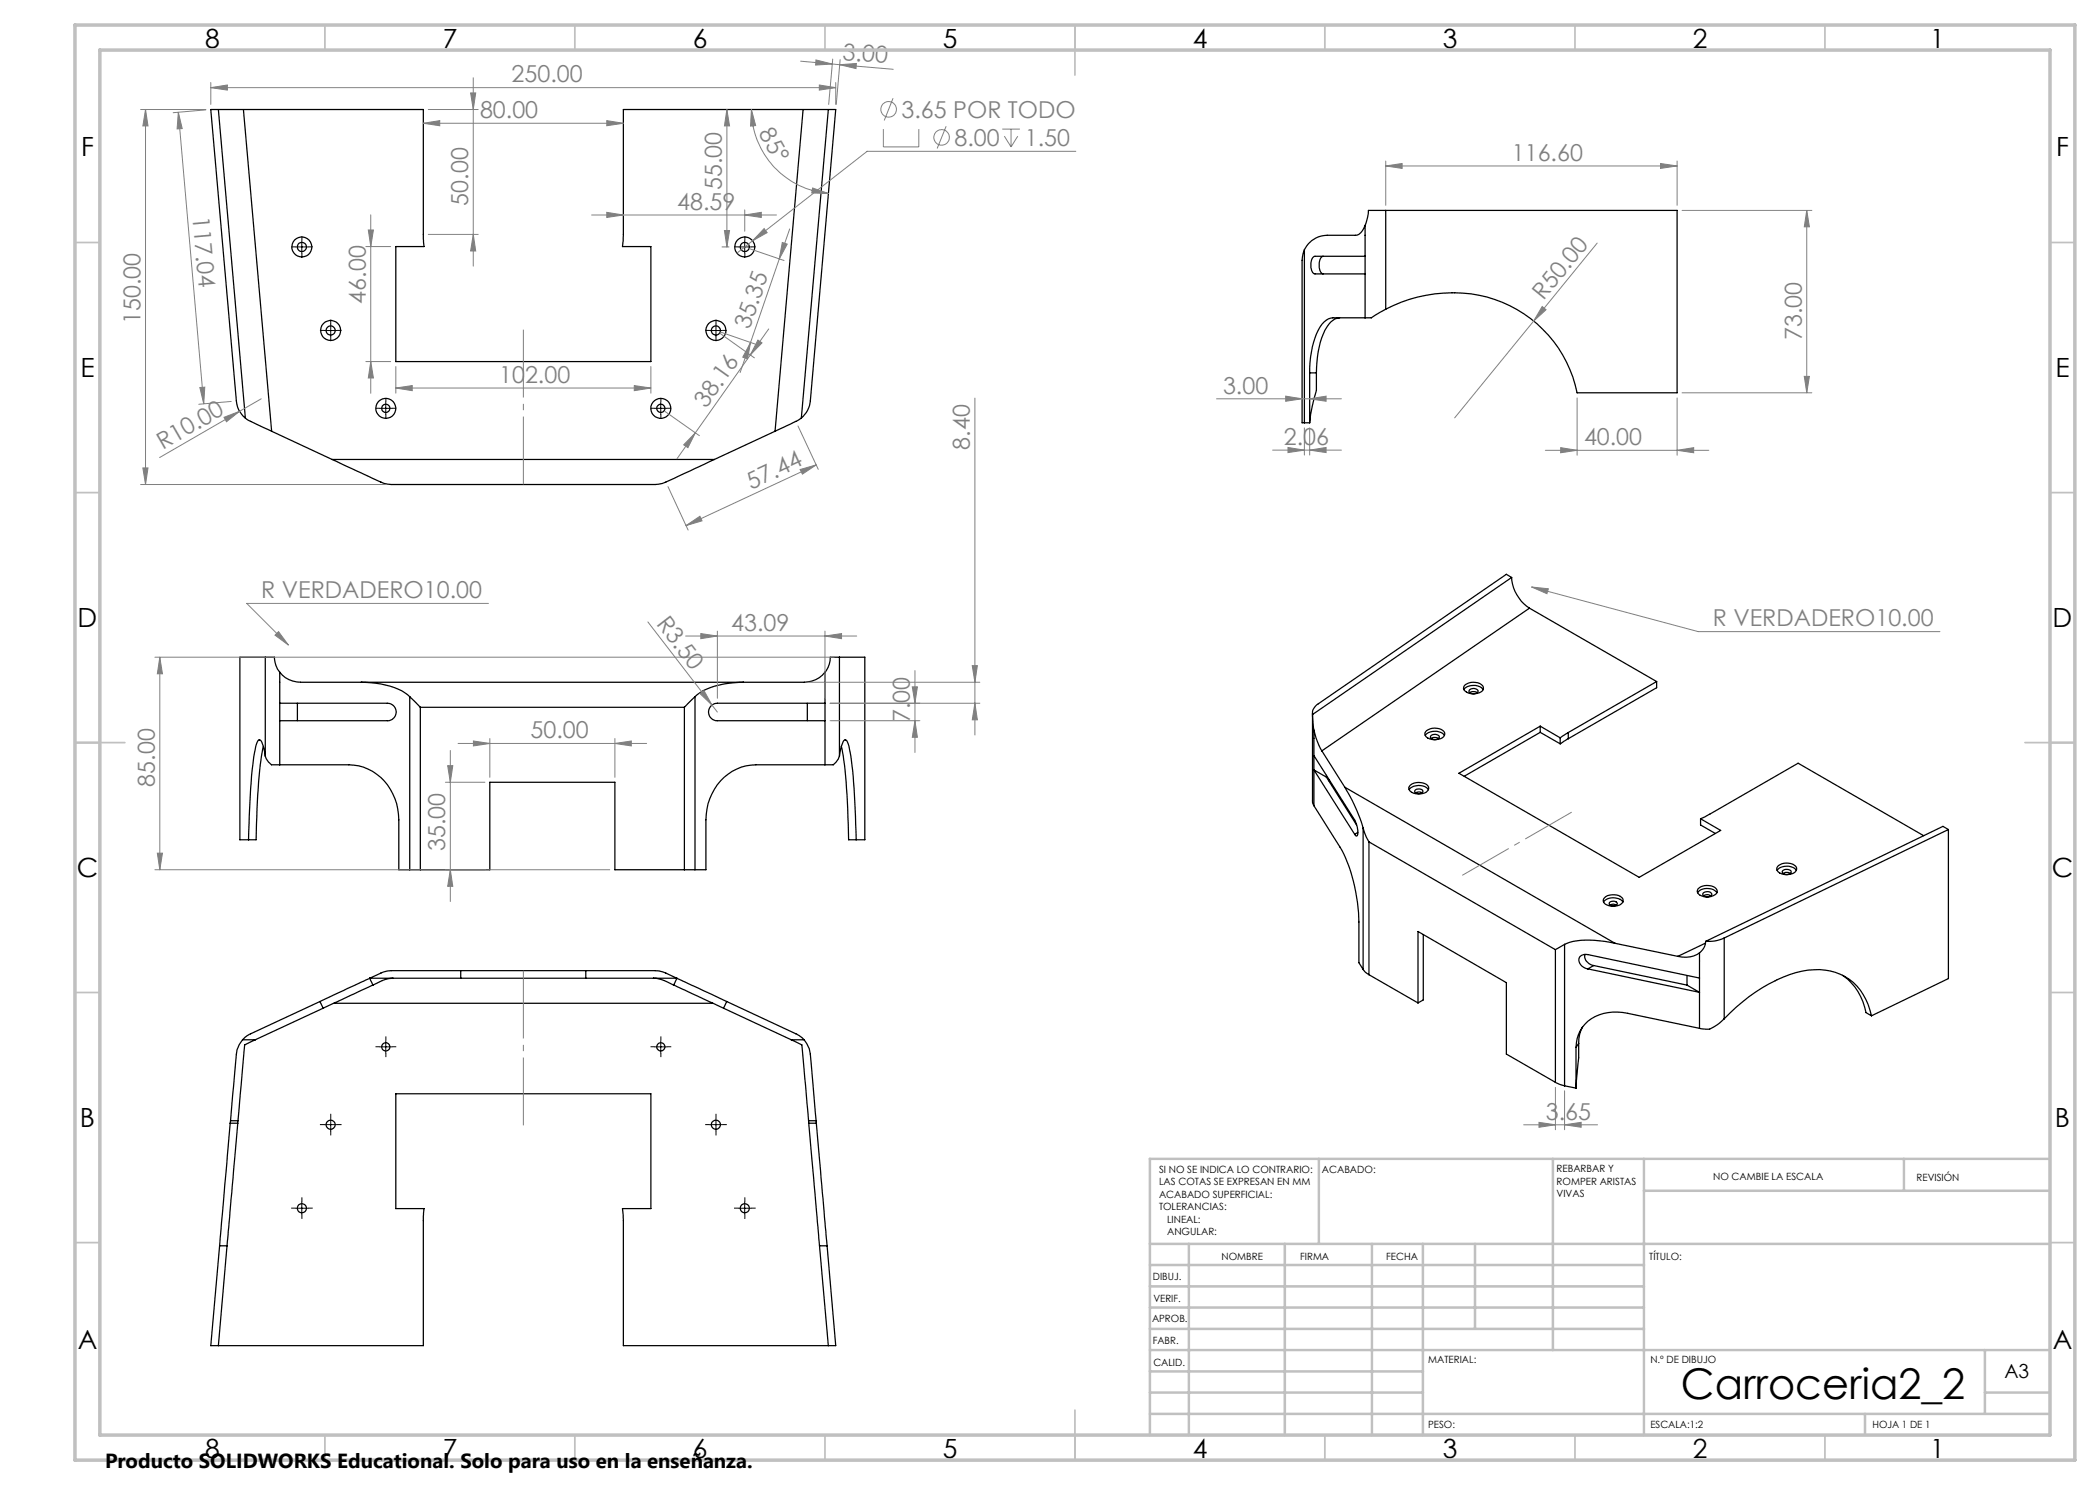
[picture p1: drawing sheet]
<svg xmlns="http://www.w3.org/2000/svg" width="420mm" height="297mm" viewBox="0 0 420 297" stroke-linecap="round" stroke-linejoin="round" font-family="sans-serif">
<g fill="none" stroke="#000" stroke-width=".25">
<path d="M43.7 21.9h5M43.7 21.9h-1.5l5.1 58.3a4.7 4.7 0 0 0 1.8 3.4M43.7 21.9l5.4 61.7M48.7 21.9h36v25.9l.1 1.5h-5.6v23h51v-23h-5.7l.2-2.1v-25.3h35.9M48.7 21.9l5.6 64.4M160.6 21.9h5.1M160.6 21.9l-5.6 64.4M165.7 21.9h1.4l-5 58.3a5 5 0 0 1-1.8 3.4M165.7 21.9l-5.4 61.7M260.9 49.9l-.5 2.2v32.5h.5M260.9 49.9v34.7M264.7 51.3a1.59 1.59 0 0 0-.9 1.9 1.43 1.43 0 0 0 .9 1.6"/>
<path d="M273 45.1a2.49 2.49 0 0 1-1.9 2h-5.7a5.2 5.2 0 0 0-4.5 2.8M273 51.3h-10a1.59 1.59 0 0 0-.8 1.9 1.43 1.43 0 0 0 .8 1.6h10M273 45.1v18.5M277.1 42.1h58.3v36.5h-20a25.3 25.3 0 0 0-30.1-19.5 27.7 27.7 0 0 0-8.2 2.7M277.1 42.1h-3.4l-.2 1.4-.5 1.6M277.1 42.1v19.7M261.9 74.6v10M261.9 74.6h1.4M263.3 74.6v3.5a30.9 30.9 0 0 0-1.4 6.5M267.9 63.6a3.8 3.8 0 0 0-2.9 2.5 19.9 19.9 0 0 0-1.7 8.5M273 63.6h-6.4a4.3 4.3 0 0 0-3.3 3.2 21.2 21.2 0 0 0-1.4 7.8M277.1 61.8l-2.9 1.8h-1.2"/>
<path d="M49.1 83.6l.6 .5 4.6 2.2M54.3 86.3l12.1 5.6M66.4 91.9l9.3 4.3a5.3 5.3 0 0 0 2.6 .7h52.8a11.7 11.7 0 0 0 4.4-1.6l7.4-3.4M66.4 91.9h76.5M155 86.3l-12.1 5.6M160.3 83.6l-.9 .6-4.4 2.1M260.9 84.6h1M302.3 115.5a7.9 7.9 0 0 0 3.6 6.1M302.3 115.5l-1-.6-37.6 25.9a2.21 2.21 0 0 0-1.2 2.1M302.3 115.5l-39.8 27.4M53.1 131.4h1.8v.4a4.9 4.9 0 0 0 1.1 2.6M53.1 131.4h-5.1v36.6h3.2a104 104 0 0 1 1.5-18.7"/>
<path d="M53.1 131.4v19.8M56 134.4a5.2 5.2 0 0 0 4.1 2.1h100.7a5.2 5.2 0 0 0 4.2-2.1M56 134.4v18.6M72.2 136.5a17.1 17.1 0 0 1 8.7 2l1.1 .8M82 139.3l2.1 2.2M82 139.3v34.7M139 139.3l-2.1 2.2M139 139.3v34.7M148.7 136.5a17.1 17.1 0 0 0-8.7 2l-1 .8M165 134.4v18.6M167.9 131.4h-1.8a4.6 4.6 0 0 1-1.1 3M167.9 131.4h5.1v36.6h-3.3a104 104 0 0 0-1.4-18.7"/>
<path d="M167.9 131.4v19.8M292.8 137.9a2.61 2.61 0 0 1 3.8 0M293.1 136.9a2.69 2.69 0 0 1 3.6 .5 1.13 1.13 0 0 1-1.2 1.3 2.24 2.24 0 0 1-2.8-1zM294 137.9a.97 .97 0 0 1 1.6 .5 1.16 1.16 0 0 1-1.8-.1zM294 138.5l.5-.2 1 .2M305.9 121.6l-41.5 28.6M305.9 121.6l25.4 14.7M331.3 136.3l-17.6 10.2M331.3 136.3v1.2l-17.6 10.2M53.1 151.2a2.59 2.59 0 0 0 1.4 1.8h1.5M53.1 151.2l-.6-2.4a.92 .92 0 0 0-.6-.8h-.2a8.3 8.3 0 0 0-1 4.1l-.6 5.6-.4 10.3M56 153h13.8a10.5 10.5 0 0 1 10 11v10h2.2"/>
<path d="M56 140.6h21.5a1.75 1.75 0 0 1 1.7 1.8 1.75 1.75 0 0 1-1.7 1.7h-21.5M59.5 140.6v3.5M84.1 141.5v32.5M84.1 141.5h52.8M136.9 141.5v32.5M161.5 140.6v3.5M165 153h-13.8a10.5 10.5 0 0 0-10 11v10h-2.2M165 140.6h-21.5a1.75 1.75 0 0 0-1.8 1.8 1.75 1.75 0 0 0 1.8 1.7h21.5M167.9 151.2a2.61 2.61 0 0 1-1.4 1.8h-1.5M167.9 151.2l.6-2.4a.92 .92 0 0 1 .6-.8h.1a8.3 8.3 0 0 1 1.1 4.1l.5 5.6 .4 10.3M262.5 142.9l.3 3.1M262.5 142.6v17.8l.3 .7"/>
<path d="M262.8 146l.7 2.3 .9 1.9M262.8 151.1l8.2 13.1a3.3 3.3 0 0 1 .4 3l-.5-.3M262.8 146v15.1M264.4 150.2l4.6 7.2M265.3 155.4l-2.5-1.4 8.1 12.9M265.3 155.4l6 9.6M265.3 155.1v.3M265.9 156l-.1 .2M269 157.4l1.4 2.7 1 2.1 1.2 3.4M269 157.4l54 31.3M281.8 157.9a2.61 2.61 0 0 1 3.9 0M282.1 157a2.88 2.88 0 0 1 3.5 .2 1.05 1.05 0 0 1-.1 1.1 1.05 1.05 0 0 1-1 .4 2.22 2.22 0 0 1-2.7-.9v-.3z"/>
<path d="M283 158.1a.97 .97 0 0 1 1.6 .2 1 1 0 0 1-1.7 0zM283.1 158.6l.5-.2 .8 .2M285 147.1a2.61 2.61 0 0 1 3.9 0M285.3 146.1a2.69 2.69 0 0 1 3.6 .4 1.18 1.18 0 0 1-1.2 1.3 2.22 2.22 0 0 1-2.7-.9v-.3zM286.2 147.1l.9-.2 .5 .1a.39 .39 0 0 1 .1 .7l-.8 .2a.63 .63 0 0 1-.8-.6zM286.2 147.7l.5-.2 1 .2M308 145.2l-16.2 9.5 36 20.8 16.3-9.4-4-2.3M308 145.2l4 2.4M308 146.5l4 2.3M308 145.2v1.3M308 146.5l-15.2 8.8M312 147.6v1.2"/>
<path d="M313.7 146.5l-1.7 1.1M313.7 147.7l-1.7 1.1M313.7 146.5v1.2M82 174h2.1M84.1 174h13.9v-17.5h25v17.5h13.9M136.9 174h2.1M262.8 161.1l5.2 8.3a32.5 32.5 0 0 1 3.8 15v8.1l.8 1.4M271.6 166.5l-.7 .4M272.6 165.6l.7 1.9 .5 .9M272.6 165.6v28.3M273.8 168.4l37.3 21.5M273.8 168.4v26.5"/>
<path d="M320.9 179.6a2.78 2.78 0 0 1 3.7 .1 1.03 1.03 0 0 1-1 1.4 2.53 2.53 0 0 1-2.9-.8l-.1-.2zM339.5 178.5a2.64 2.64 0 0 1 3.9 0M339.6 177.8a2.79 2.79 0 0 1 3.7 0 .88 .88 0 0 1-.7 1.4 2.41 2.41 0 0 1-3.2-.9zM340.1 163.8l1.8-1 17.7-10.2 25.1 14.5M340.1 163.8v1.2l2.9 1.7M340.7 178.5a.96 .96 0 0 1 1.6 .5 1.14 1.14 0 0 1-1.8-.1zM340.7 179.2l.8-.3 .7 .3M355.4 174.1a2.61 2.61 0 0 1 3.9 0M355.7 173.1a2.69 2.69 0 0 1 3.6 .4 1.18 1.18 0 0 1-1.2 1.3 2.22 2.22 0 0 1-2.7-.9v-.3zM356.6 174.1l.8-.2a.63 .63 0 0 1 .8 .6 1.13 1.13 0 0 1-1.8-.1zM356.6 174.7l.5-.2 1 .2M389.7 165.9l-1.1-.6-47.5 23"/>
<path d="M389.7 165.9l-44.9 21.7M389.7 165.9v29.8l-15.4 7.5M73.9 195.6l.7 1.4M73.9 195.6l2.8-1.2 1.6-.3h52.8l1.5 .3 2.8 1.2M73.9 195.6l-9.9 4.7M73.9 195.6h61.5M74.6 197l-10 4.6M78.6 195.6a7.7 7.7 0 0 0-4 1.4M92.1 194.1v1.5M117.2 194.1v1.5M130.7 195.6a8.2 8.2 0 0 1 4 1.4M134.7 197l10 4.6"/>
<path d="M135.4 195.6l-.7 1.4M135.4 195.6l9.9 4.7M272.6 193.9l.5 .5 .7 .5M273.8 194.9l9.8 5.7M284.7 186.9v13.1l-1.1 .6M311.1 189.9v26.6M312.9 188.9l-1.8 1M312.9 188.9v28.3M317 190.9a1.85 1.85 0 0 0 1.7 2.2M317.6 193.8a1.81 1.81 0 0 1-1.7-2.4l.7-.4 1-.1 22.3 4.7M317.6 193.8l22.3 4.7-2.5-1.5M318.7 193.1l-1.1 .7"/>
<path d="M318.7 193.1l18.7 3.9M320.7 180.4a2.63 2.63 0 0 1 3.9 0M321.9 180.5l.8-.3a.62 .62 0 0 1 .7 .7 .94 .94 0 0 1-1.6-.2zM322 181l.7-.2 .6 .2M323 188.7a18.4 18.4 0 0 0-9.6 0l-.5 .2M323 188.7l12.6 2.6M337.4 195.1v1.9M339.9 190.6a5.1 5.1 0 0 1-4.3 .7M339.9 190.6v15.1M341.1 188.6l-5.5 2.7M341.1 188.3a2.92 2.92 0 0 1-1.2 2.3M344.8 187.6a7.3 7.3 0 0 1-3.7 .7"/>
<path d="M344.8 187.6v16.2M368.5 195a11.4 11.4 0 0 1 4.7 7.5l1.1 .7M48.5 208a6.1 6.1 0 0 0-1.4 4.4l-1 11.8M48.5 208h2.5M51 208l-2.1 1-1.3 15.2M64 200.3l-14.1 6.6-1.4 1.1M64 200.3l.6 1.3M64.6 201.6l-13.6 6.4M66.8 200.7h75.8M144.7 201.6l13.6 6.4M145.3 200.3l14.1 6.6 1.4 1.1M145.3 200.3l-.6 1.3"/>
<path d="M158.3 208l2.1 1 1.3 15.2M158.3 208h2.5M160.8 208a6.2 6.2 0 0 1 1.4 4.4l1 11.8M283.6 200.6v-14.3l17.7 10.2v14.3l9.8 5.7M311.1 216.5l1.8 .7M312.9 217.2l2.3 .4M315.2 209.5v8.1M315.7 208.7v2.9l-.5 6M315.7 208.7l-.5 .8M316.5 205.4a6.4 6.4 0 0 0-.8 3.3M339.9 205.7l-14.4-3a8.8 8.8 0 0 0-9.1 2.8 7 7 0 0 0-1.2 4M344.8 203.8l-2 1.5a2.21 2.21 0 0 1-1.6 .5l-1.3-.1"/>
<path d="M374.3 203.2a10.7 10.7 0 0 0-9.3-9.2 18.9 18.9 0 0 0-11.3 2.8 36 36 0 0 0-8.9 7M46 224.6l-2.1 24.6M46 224.6h1.6M46.1 224.2h1.5M46.1 224.2l-.1 .4M47.6 224.6l-2.2 24.6M47.6 224.2v.4M161.7 224.2h1.5M161.7 224.2v.4M161.7 224.6l2.2 24.6M161.7 224.6h1.6M163.2 224.2l.1 .4"/>
<path d="M163.3 224.6l2.1 24.6M43.9 249.2l-1.7 19.9h42.5v-25.9l.1-1.5h-5.6v-22.9h51v22.9h-5.7l.2 2.1v25.3h42.4l-1.7-19.9M43.9 249.2h1.5M45.4 249.2l-1.7 19.9M163.9 249.2l1.8 19.9M163.9 249.2h1.5"/>
<circle cx="60.4" cy="49.4" r="2"/>
<circle cx="60.4" cy="49.4" r=".92"/>
<circle cx="148.9" cy="49.4" r="2"/>
<circle cx="149" cy="49.4" r=".92"/>
<circle cx="66.1" cy="66.1" r="2.01"/>
<circle cx="66.1" cy="66.1" r=".92"/>
<circle cx="143.2" cy="66.1" r=".92"/>
<circle cx="143.2" cy="66.1" r="2"/>
<circle cx="77.2" cy="81.7" r="2"/>
<circle cx="77.2" cy="81.7" r=".83"/>
<circle cx="132.2" cy="81.7" r="2"/>
<circle cx="132.2" cy="81.7" r=".82"/>
<circle cx="77.2" cy="209.4" r=".82"/>
<circle cx="132.2" cy="209.4" r=".82"/>
<circle cx="66.1" cy="224.9" r=".92"/>
<circle cx="143.2" cy="224.9" r=".92"/>
<circle cx="60.4" cy="241.6" r=".92"/>
<circle cx="149" cy="241.6" r=".92"/>
</g>
<g fill="none" stroke="#808080" stroke-width=".2">
<path d="M42.2 17.5l3.3-.5v1zM42.2 16.5v4.4M42.2 17.5h124.9M94.1 18.6h1l-.4 3.3zM94.7 15.6v37.6M160.1 12.2l6.3 .6M163.2 12l3.2 .8-3.3 .2zM163.9 17l3.2 .5-3.2 .5zM166.4 12.8l1.6 .1M166.5 11.8l-.8 9.1M167.1 16.5v4.4M168 12.9l3.3-.2-.1 1z"/>
<path d="M168 12.9l10.6 1M168 11.9l-.7 9M178.6 19.6l-1.8 4.5M28.1 21.9h13.1M29.1 21.9l.5 3.3h-1zM29.1 21.9v75M35.7 22.5l.7 3.2-1 .1zM35.7 22.5l5 58.2M41.2 22l-6.6 .5M84.7 24.7l3.2-.6v1zM84.7 24.7h40M85.7 21.9h9.9"/>
<path d="M121.4 24.1l3.3 .6-3.3 .4zM145.4 21.9l.5 3.3h-1zM145.4 21.9v27.5M150.3 21.9l.8 3.2-1 .1zM150.3 21.9a16.8 16.8 0 0 0 15.4 16.8M162.5 37.6l3.2 1.1-3.4-.1zM176.7 25.8v3.6h7.1v-3.6M189.2 25.3l-1.8 4.4M200.4 25.8h3.6M200.9 27.2l1.3 2.2M202.2 25.8v3.6M203.6 27.2l-1.4 2.2"/>
<path d="M215.2 30.3h-41.8l-22.9 17.9M277.1 33.2l3.3-.5v1zM277.1 32.2v8.9M277.1 33.2h58.3M332.1 32.7l3.3 .5-3.3 .5zM335.4 32.2v8.9M73.2 49.3h4.9M73.7 46h1l-.5 3.3zM74.2 43v35.7M85.7 46.9h9.9M94.7 46.9l.4 3.3h-1zM118.3 43h37"/>
<path d="M121.4 42.5l3.3 .5-3.3 .5zM144.4 49.4h1.4M144.9 46.1h1l-.5 3.3zM148.9 43l3.4-.5v1zM148.9 42v4.2M149.9 49.7l6.9 2.4M150.5 48.2l-3.1 2.4M152.8 45.7l.6 .8-2.9 1.7zM156.5 48.5l.9 .3-1.5 3zM157.9 45.8l-9.9 28.7M319.4 48.6l-12.7 15.6M336.4 42.1h26"/>
<path d="M361.4 42.1l.5 3.3h-1zM361.4 42.1v36.5M40 77.5l1-.1-.3 3.3zM52.2 79.8l-4.3 2.5M73.2 72.3h4.9M74.2 72.3l.5 3.3h-1zM79.2 77.6l3.2-.5v1zM79.2 73.3v5.3M79.2 77.6h51M126.9 77.1l3.3 .5-3.3 .5zM130.2 73.3v5.3M144 66.7l6.9 4.9"/>
<path d="M144.1 66.4l7 2.4M150.1 71l-11 15.6M150.1 68.5l-.6 3.3-.9-.4zM151.6 68l.8 .6-2.3 2.4zM153.7 65.8l-3.6 5.2M195 79.6v67.4M243.3 79.8h25M257.1 79.2l3.3 .6-3.3 .5zM261.9 79.8l3.3-.6v1.1zM306.7 64.2l-15.8 19.4M308.4 61.3l.8 .6-2.5 2.3zM315.4 79.6v11.4"/>
<path d="M335.4 79.6v11.4M336.4 78.6h26M360.9 75.3h1l-.5 3.3zM28.1 96.9h49.2M28.6 93.6h1l-.5 3.3zM44.8 83.5l3.1-1.2-2.6 2zM46.2 80.3l-6.4 .6M47.9 82.3l-16 9.2M133 82.3l6.9 4.8M133.6 97.3l4 8.7M139.1 86.6l-1.5 2.9-.9-.5zM139.1 86.6l-3.7 5.2"/>
<path d="M159.6 85.2l4.1 8.7M160 93.9l3.2-.9-2.7 1.8zM163.2 93l-26 12.1M254.5 90h13.8M257.6 89.5l3.3 .5-3.3 .5zM260.9 85.6v5.4M261.9 90l3.3-.5v1zM261.9 85.6v5.4M309.1 90.1h32.7M312.1 89.5l3.3 .6-3.3 .5zM335.4 90.1l3.3-.6v1.1zM137.2 105.1l2.8-1.8 .4 .9z"/>
<path d="M306.3 117.4l3.4 .4-.3 .9zM306.3 117.4l33.4 8.9h48.3M31 131.4h135.9M32 131.4l.5 3.4h-1zM32 131.4v42.6M55 127l.7-.7 2 2.7zM97.7 120.7h-48.3l8.3 8.3M129.6 124.4l12.8 16.6M137.1 127.2h34.2M140 138.7l.8-.6 1.6 2.9zM140.2 126.7l3.3 .5-3.3 .5zM143.5 126.2v13.5"/>
<path d="M161.8 136.5h34.2M165 127.2l3.3-.5v1zM165 126.2v13.5M182.5 137.4h1l-.5 3.2zM183 134.1v16.4M194.5 133.1h1l-.5 3.4zM89.1 156.5h7.9M89.5 153.1h1.1l-.5 3.4zM90.1 150.1v30.2M91.6 148.7h37.7M94.7 148.2l3.3 .5-3.3 .5zM98 147.7v7.8"/>
<path d="M123 148.7l3.3-.5v1zM123 147.7v7.8M142.4 141l1.1 1.4M166 140.6h30M166 144.1h18M183 144.1l.5 3.4h-1zM195 140.6l.5 3.4h-1zM31 174h91M31.5 170.6h1l-.5 3.4zM90.1 174l.5 3.3h-1.1zM311.1 217.5v8.5M312.9 218.2v7.8"/>
<path d="M304.7 225h14.8M307.8 224.5l3.3 .5-3.3 .5zM312.9 225l3.3-.5v1z"/>
<circle cx="177.7" cy="21.9" r="1.56"/>
<circle cx="188.3" cy="27.5" r="1.56"/>
</g>
<g fill="none" stroke="#000" stroke-width=".2" stroke-dasharray="15.2 1.3 1.3 1.3" stroke-linecap="butt">
<path d="M59.1 49.4h-.9M60.4 48.1v-.9M60.4 50.6v.9M61.6 49.4h.9M147.7 49.4h-.9M149 48.1v-.9M149 50.6v.9M150.2 49.4h.9M64.9 66.1h-.9M66.1 64.8v-.9M66.1 67.3v.9M67.4 66.1h.9"/>
<path d="M142 66.1h-1M143.2 64.8v-.9M143.2 67.3v.9M144.5 66.1h.9M75.9 81.7h-.8M77.2 80.4v-.8M77.2 82.9v.8M78.4 81.7h.8M130.9 81.7h-.8M132.2 80.4v-.8M132.2 82.9v.8M133.4 81.7h.9"/>
<path d="M75.9 209.4h-.8M77.2 208.1v-.8M77.2 210.6v.8M78.4 209.4h.8M130.9 209.4h-.8M132.2 208.1v-.8M132.2 210.6v.8M133.4 209.4h.9M64.9 224.9h-.9M66.1 223.7v-.9M66.1 226.2v.9M67.4 224.9h.9"/>
<path d="M142 224.9h-1M143.2 223.7v-.9M143.2 226.2v.9M144.5 224.9h.9M59.1 241.6h-.9M60.4 240.4v-.9M60.4 242.9v.9M61.6 241.6h.9M147.7 241.6h-.9M149 240.4v-.9M149 242.9v.9M150.2 241.6h.9"/>
</g>
<path d="M292.5 175.1l21.8-12.7" fill="none" stroke="#808080" stroke-width=".2" stroke-dasharray="15.2 1.3 1.3 1.3" stroke-dashoffset="4.5" stroke-linecap="butt"/>
<path d="M104.7 96.9v-31M104.7 194.1v31" fill="none" stroke="#808080" stroke-width=".2" stroke-dasharray="15.2 1.3 1.3 1.3" stroke-dashoffset="1.7" stroke-linecap="butt"/>
<g fill="none" stroke="#c0c0c0" stroke-width=".35">
<path d="M65 5v5M115 5v5M165 5v5M215 5v10M265 5v5M315 5v5M365 5v5M15 48.5h5M410 48.5h5M15 98.5h5M410 98.5h5M15 148.5h10"/>
<path d="M405 148.5h10M15 198.5h5M410 198.5h5M15 248.5h5M410 248.5h5M65 287v5M115 287v5M165 287v5M215 282v10M265 287v5M315 287v5M365 287v5"/>
</g>
<g fill="none" stroke="#c0c0c0" stroke-width=".5">
<path d="M263.8 231.8v17M310.6 231.8v38.2M328.8 231.8v55.2M328.8 238.2h81.2M380.8 231.8v6.4M410 231.8h-180v55.2M230 248.8h180M230 257.3h98.8M230 253h98.8M237.8 248.8v38.2M257 248.8v38.2M274.4 248.8v38.2"/>
<path d="M284.6 248.8v38.2M295 248.8v17M230 265.8h98.8M230 261.5h98.8M230 278.5h54.6M230 274.3h54.6M230 270h180M397 278.5h13M397 270v12.8M230 282.8h180M373 282.8v4.2"/>
</g>
<path d="M15 5h400v287h-400zM20 10h390v277h-390z" fill="none" stroke="#c0c0c0" stroke-width=".7"/>
<g fill="none" stroke="#000" stroke-width=".2">
<path d="M59.1 49.4h2.5M60.4 48.2v2.5M147.7 49.4h2.5M148.9 48.2v2.5M64.9 66.1h2.5M66.1 64.8v2.5M141.9 66.1h2.5M143.2 64.8v2.5M75.9 81.7h2.5M77.2 80.4v2.5M130.9 81.7h2.5M132.2 80.4v2.5"/>
<path d="M75.9 209.4h2.5M77.2 208.1v2.5M130.9 209.4h2.5M132.2 208.1v2.5M64.9 224.9h2.5M66.1 223.7v2.5M141.9 224.9h2.5M143.2 223.7v2.5M59.1 241.6h2.5M60.4 240.4v2.5M147.7 241.6h2.5M148.9 240.4v2.5"/>
</g>
<g fill="#808080">
<path d="M308.4 61.3l.8 .6-2.5 2.3z"/>
<path d="M140 138.7l.8-.6 1.6 2.9z"/>
<path d="M44.8 83.5l3.1-1.2-2.6 2z"/>
<path d="M312.9 225l3.3-.5v1zM307.8 224.5l3.3 .5-3.3 .5zM335.4 90.1l3.3-.6v1.1zM312.1 89.5l3.3 .6-3.3 .5zM332.1 32.7l3.3 .5-3.3 .5zM277.1 33.2l3.3-.5v1z"/>
<path d="M306.3 117.4l3.1 1.3 .3-.9zM257.1 79.2l3.3 .6-3.3 .5zM261.9 79.8l3.3-.6v1.1z"/>
<path d="M360.9 75.3h1l-.5 3.3zM361.4 42.1l.5 3.3h-1z"/>
<path d="M257.6 89.5l3.3 .5-3.3 .5zM261.9 90l3.3-.5v1z"/>
<path d="M40 77.5l1-.1-.3 3.3zM35.7 22.5l.7 3.2-1 .1z"/>
<path d="M148.9 43l3.4-.5v1zM121.4 42.5l3.3 .5-3.3 .5zM123 148.7l3.3-.5v1zM94.7 148.2l3.3 .5-3.3 .5z"/>
<path d="M152.8 45.7l-2.3 2.5 2.9-1.7zM55 127l2.7 2-2-2.7z"/>
<path d="M42.2 17.5l3.3-.5v1zM163.9 17l3.2 .5-3.2 .5z"/>
<path d="M79.2 77.6l3.2-.5v1zM126.9 77.1l3.3 .5-3.3 .5z"/>
<path d="M160 93.9l3.2-.9-2.7 1.8zM137.2 105.1l2.8-1.8 .4 .9z"/>
<path d="M151.6 68l.8 .6-2.3 2.4zM139.1 86.6l-1.5 2.9-.9-.5z"/>
<path d="M156.5 48.5l.9 .3-1.5 3zM150.1 68.5l-.6 3.3-.9-.4z"/>
<path d="M182.5 137.4h1l-.5 3.2zM183 144.1l.5 3.4h-1z"/>
<path d="M194.5 133.1h1l-.5 3.4zM195 140.6l.5 3.4h-1z"/>
<path d="M144.9 46.1h1l-.5 3.3zM145.4 21.9l.5 3.3h-1zM31.5 170.6h1l-.5 3.4zM32 131.4l.5 3.4h-1z"/>
<path d="M29.1 21.9l.5 3.3h-1zM28.6 93.6h1l-.5 3.3zM94.1 18.6h1l-.4 3.3zM94.7 46.9l.4 3.3h-1zM73.7 46h1l-.5 3.3zM74.2 72.3l.5 3.3h-1zM89.5 153.1h1.1l-.5 3.4zM90.1 174l.5 3.3h-1.1z"/>
<path d="M150.3 21.9l.8 3.2-1 .1zM162.5 37.6l3.2 1.1-3.4-.1z"/>
<path d="M163.2 12l3.2 .8-3.3 .2zM168 12.9l3.3-.2-.1 1z"/>
<path d="M140.2 126.7l3.3 .5-3.3 .5zM165 127.2l3.3-.5v1z"/>
<path d="M84.7 24.7l3.2-.6v1zM121.4 24.1l3.3 .6-3.3 .4z"/>
</g>
<text font-size="8.5" x="336.2" y="279.7">Carroceria2_2</text>
<g font-size="5.3">
<text x="41" y="9.5">8</text>
<text x="88.5" y="9.5">7</text>
<text x="138.5" y="9.5">6</text>
<text x="188.5" y="9.5">5</text>
<text x="238.5" y="9.5">4</text>
<text x="288.5" y="9.5">3</text>
<text x="338.5" y="9.5">2</text>
<text x="386" y="9.5">1</text>
<text x="16.2" y="31.3">F</text>
<text x="411.2" y="31.3">F</text>
<text x="16.1" y="75.5">E</text>
<text x="411.1" y="75.5">E</text>
<text x="15.5" y="125.5">D</text>
<text x="410.5" y="125.5">D</text>
<text x="15.4" y="175.5">C</text>
<text x="410.4" y="175.5">C</text>
<text x="16" y="225.5">B</text>
<text x="411" y="225.5">B</text>
<text x="15.5" y="269.8">A</text>
<text x="410.5" y="269.8">A</text>
<text x="41" y="291.5">8</text>
<text x="88.5" y="291.5">7</text>
<text x="138.5" y="291.5">6</text>
<text x="188.5" y="291.5">5</text>
<text x="238.5" y="291.5">4</text>
<text x="288.5" y="291.5">3</text>
<text x="338.5" y="291.5">2</text>
<text x="386" y="291.5">1</text>
</g>
<g font-size="4.7" fill="#808080">
<text x="168.4" y="11.9" transform="rotate(5 168.4 11.9)">3.00</text>
<text x="102.3" y="16.5">250.00</text>
<text x="96" y="23.6">80.00</text>
<text x="180.3" y="23.6">3.65 POR TODO</text>
<text x="151.7" y="26.7" transform="rotate(60 151.7 26.7)">85°</text>
<text x="190.9" y="29.2">8.00</text>
<text x="205" y="29.2">1.50</text>
<text x="302.4" y="32.2">116.60</text>
<text x="93.6" y="41.1" transform="rotate(-90 93.6 41.1)">50.00</text>
<text x="135.4" y="42">48.59</text>
<text x="144.4" y="38" transform="rotate(-90 144.4 38)">55.00</text>
<text x="38.5" y="43.4" transform="rotate(85 38.5 43.4)">117.04</text>
<text x="28.1" y="64.8" transform="rotate(-90 28.1 64.8)">150.00</text>
<text x="73.2" y="60.7" transform="rotate(-90 73.2 60.7)">46.00</text>
<text x="308.7" y="60.2" transform="rotate(-51 308.7 60.2)">R50.00</text>
<text x="149.9" y="66" transform="rotate(-71 149.9 66)">35.35</text>
<text x="360.4" y="68" transform="rotate(-90 360.4 68)">73.00</text>
<text x="99.8" y="76.6">102.00</text>
<text x="141.2" y="81.8" transform="rotate(-55 141.2 81.8)">38.16</text>
<text x="244.6" y="78.7">3.00</text>
<text x="32.6" y="90" transform="rotate(-30 32.6 90)">R10.00</text>
<text x="194" y="90" transform="rotate(-90 194 90)">8.40</text>
<text x="256.8" y="89">2.06</text>
<text x="316.8" y="89">40.00</text>
<text x="150.2" y="97.9" transform="rotate(-25 150.2 97.9)">57.44</text>
<text x="52.3" y="119.7">R VERDADERO10.00</text>
<text x="131.1" y="124.8" transform="rotate(52 131.1 124.8)">R3.50</text>
<text x="342.6" y="125.3">R VERDADERO10.00</text>
<text x="146.2" y="126.2">43.09</text>
<text x="106.1" y="147.7">50.00</text>
<text x="182" y="144.4" transform="rotate(-90 182 144.4)">7.00</text>
<text x="31" y="157.3" transform="rotate(-90 31 157.3)">85.00</text>
<text x="89.1" y="170.2" transform="rotate(-90 89.1 170.2)">35.00</text>
<text x="309.2" y="223.9">3.65</text>
</g>
<text font-size="4.1" x="21" y="293.7">Producto SOLIDWORKS Educational. Solo para uso en la enseñanza.</text>
<text font-size="3.9" x="400.9" y="275.5">A3</text>
<g font-size="2">
<text x="231.8" y="234.6">SI NO SE INDICA LO CONTRARIO:</text>
<text x="231.8" y="237.1">LAS COTAS SE EXPRESAN EN MM</text>
<text x="231.8" y="239.6">ACABADO SUPERFICIAL:</text>
<text x="264.4" y="234.6">ACABADO:</text>
<text x="311.3" y="234.5">REBARBAR Y</text>
<text x="311.3" y="237">ROMPER ARISTAS</text>
<text x="311.3" y="239.5">VIVAS</text>
<text x="342.6" y="236">NO CAMBIE LA ESCALA</text>
<text x="383.3" y="236.2">REVISIÓN</text>
<text x="231.8" y="242.1">TOLERANCIAS:</text>
<text x="233.4" y="244.6">LINEAL:</text>
<text x="233.4" y="247.1">ANGULAR:</text>
<text x="244.3" y="252">NOMBRE</text>
<text x="260" y="251.9">FIRMA</text>
<text x="277.2" y="251.9">FECHA</text>
<text x="329.9" y="251.9">TÍTULO:</text>
<text x="230.6" y="256.1">DIBUJ.</text>
<text x="230.7" y="260.3">VERIF.</text>
<text x="230.4" y="264.4">APROB.</text>
<text x="230.5" y="268.8">FABR.</text>
<text x="230.7" y="273.1">CALID.</text>
<text x="285.6" y="272.5">MATERIAL:</text>
<text x="330.1" y="272.5">N.º DE DIBUJO</text>
<text x="285.6" y="285.5">PESO:</text>
<text x="330.1" y="285.6">ESCALA:1:2</text>
<text x="374.5" y="285.6">HOJA 1 DE 1</text>
</g>
</svg>
